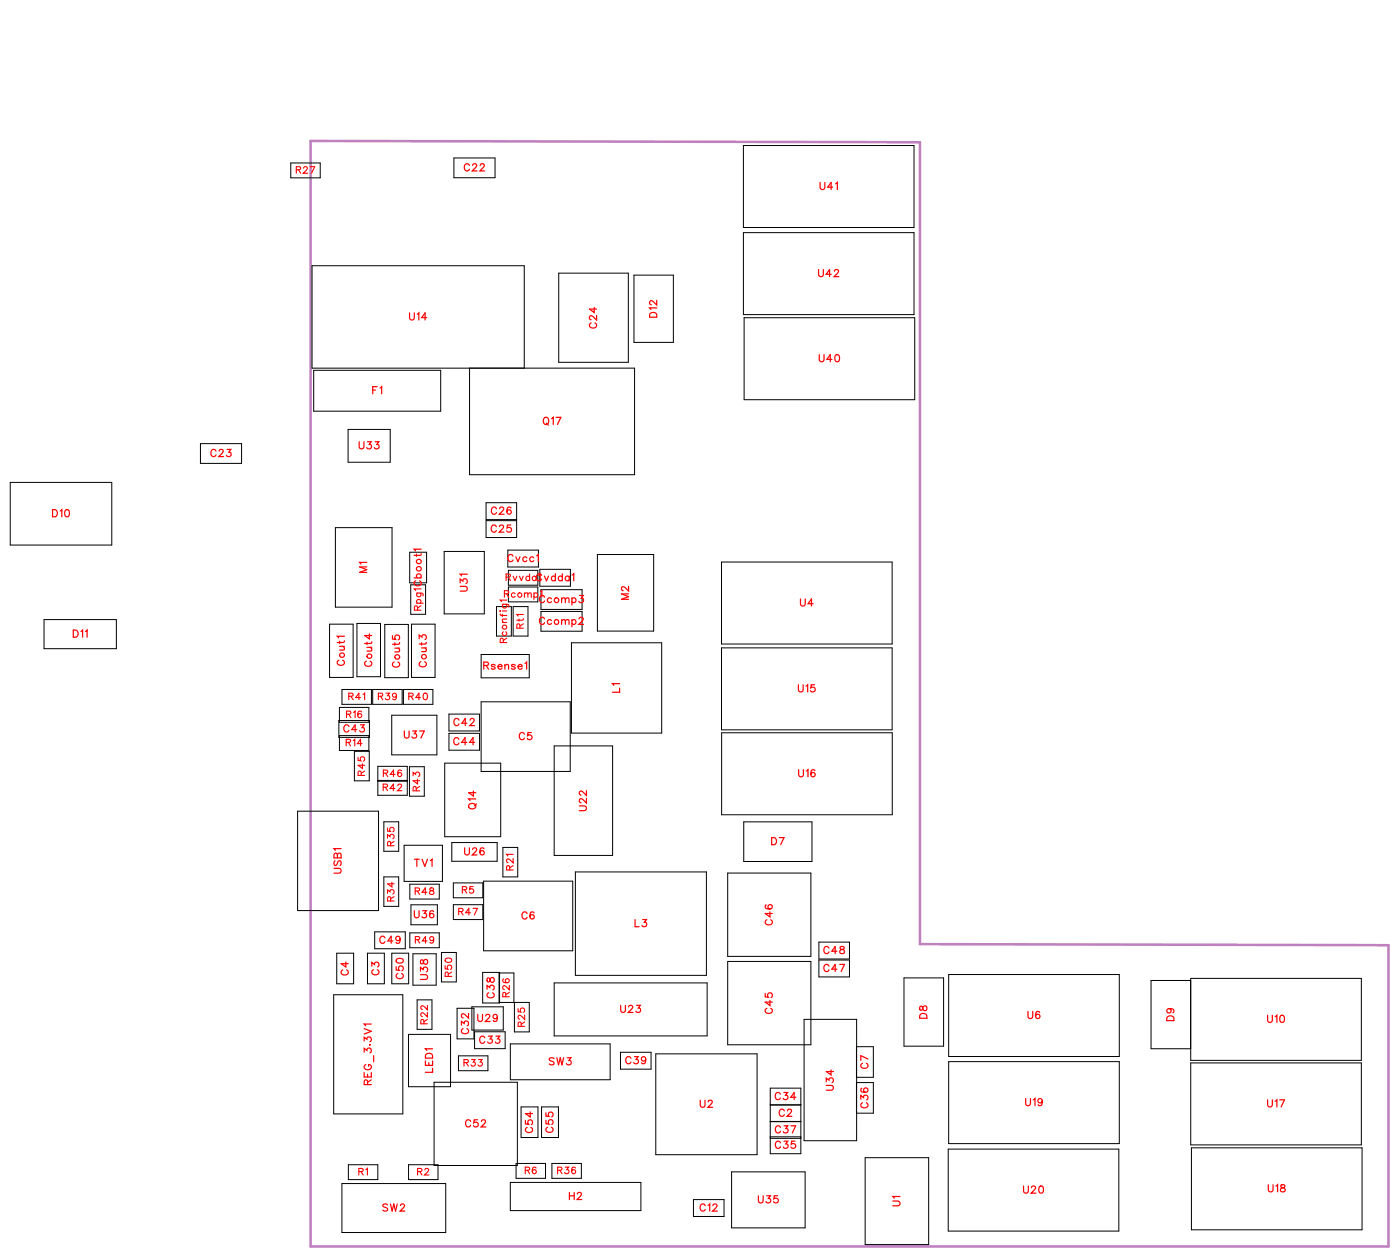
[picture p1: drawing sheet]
<svg xmlns="http://www.w3.org/2000/svg" width="139mm" height="125mm" viewBox="0 0 139 125" stroke-linecap="round" stroke-linejoin="round" font-family="sans-serif">
<path d="M30.8 14l60.5 .1v79.5l46.5 .1v29.9h-107z" fill="none" stroke="#bf80bf" stroke-width=".25"/>
<g fill="none" stroke="#000" stroke-width=".1">
<path d="M28.8 16.2h3v1.4h-3zM45 15.7h4.1v1.9h-4.1zM73.8 14.4h16.9v8.2h-16.9zM31.1 36.7h12.6v4.1h-12.6zM46.6 36.5v10.6h16.4v-10.6h-32v-10.2h21v10.2M55.4 27.1h6.9v8.8h-6.9zM62.9 27.3h3.9v6.6h-3.9zM73.8 23.1h16.9v8.1h-16.9zM73.8 31.5h17v8.1h-17zM1 47.8h10.1v6.2h-10.1zM19.9 44h4.1v1.9h-4.1zM33.3 52.3h5.6v7.9h-5.6z"/>
<path d="M34.5 42.6h4.2v3.2h-4.2zM40.6 54.7h1.7v3.1h-1.7zM40.7 58h1.5v2.9h-1.5zM44.1 54.7h3.9v6.2h-3.9zM48.2 49.8h3.1v1.7h-3.1zM48.2 51.6h3.1v1.7h-3.1zM50.4 54.5h3v1.7h-3zM50.4 56.5h3v1.5h-3zM50.4 58.2h3v1.5h-3zM53.6 56.4h3v1.7h-3zM53.7 58.5h4v1.9h-4zM59.3 55h5.6v7.6h-5.6z"/>
<path d="M71.6 55.7h16.9v8.1h-16.9zM4.4 61.4h7.1v2.9h-7.1zM32.7 61.9h2.3v5.3h-2.3zM33.6 71.4h3.1v1.7h-3.1zM33.7 70.1h2.9v1.5h-2.9zM33.7 72.9h2.9v1.5h-2.9zM33.9 68.4h3v1.4h-3zM35.2 74.5h1.4v2.9h-1.4zM35.4 61.8h2.4v5.3h-2.4zM37 68.4h2.9v1.4h-2.9zM37.5 76h2.9v2.8h-2.9zM37.5 77.4h2.9"/>
<path d="M38.2 61.9h2.3v5.3h-2.3zM38.9 70.9h4.4v3.9h-4.4zM40 68.4h2.9v1.4h-2.9zM40.6 76h1.5v2.9h-1.5zM40.8 61.9h2.4v5.3h-2.4zM44.1 75.7h5.6v7.3h-5.6zM44.5 70.8h3.1v1.7h-3.1zM44.5 72.7h3.1v1.7h-3.1zM47.7 69.6h8.9v6.9h-8.9zM47.7 64.9h4.8v2.3h-4.8zM49.3 60.1h1.4v3h-1.4zM50.9 60.1h1.5v3h-1.5z"/>
<path d="M53.7 60.6h4v2h-4zM55 73.9h5.8v10.9h-5.8zM56.7 63.7h8.9v9h-8.9zM71.6 64.2h16.9v8.2h-16.9zM71.6 72.6h16.9v8.2h-16.9zM29.5 80.4h8.1v9.9h-8.1zM33.1 98.6h6.9v11.8h-6.9zM33.4 94.5h1.7v3h-1.7zM36.5 94.5h1.6v3h-1.6zM37.2 92.4h3v1.7h-3zM38.1 81.5h1.5v2.9h-1.5zM38.1 86.9h1.5v3h-1.5z"/>
<path d="M38.9 94.5h1.6v3h-1.6zM40.1 83.8h3.8v3.6h-3.8zM40.7 87.7h2.9v1.4h-2.9zM40.7 92.5h2.9v1.5h-2.9zM40.8 89.7h2.6v2h-2.6zM41 94.6h2.3v3.1h-2.3zM41.4 99.1h1.5v2.9h-1.5zM43.8 94.4h1.5v2.9h-1.5zM44.8 83.5h4.5v1.9h-4.5zM45 87.5h2.9v1.5h-2.9zM45 89.7h2.9v1.5h-2.9zM45.3 100h1.7v3h-1.7z"/>
<path d="M46.8 99.8h3.1v2.3h-3.1zM47.9 96.4h1.7v3h-1.7zM48 87.4h8.8v6.9h-8.8zM49.5 96.5h1.5v2.9h-1.5zM49.9 84h1.5v2.9h-1.5zM51 99.4h1.5v2.9h-1.5zM55 97.4h15.2v5.3h-15.2zM57.1 86.4h13v10.3h-13zM72.2 86.6h8.2v8.2h-8.2zM72.2 95.3h8.2v8.3h-8.2zM73.8 81.5h6.8v3.9h-6.8zM81.2 93.4h3.1v1.7h-3.1z"/>
<path d="M81.2 95.2h3.1v1.7h-3.1zM89.7 96.9h3.9v6.8h-3.9zM94.1 96.6h16.9v8.1h-16.9zM118.1 97.2h-3.9v6.8h3.9M118.1 97h17v8.1h-17zM33.9 117.3h10.3v4.9h-10.3zM34.6 115.5h2.9v1.4h-2.9zM40.5 102.5h4.2v5.2h-4.2zM40.5 115.5h3v1.4h-3zM43.1 107.3h8.2v8.2h-8.2zM45.5 104.7h2.9v1.5h-2.9zM47.1 102.3h3v1.7h-3z"/>
<path d="M50.6 117.2h13v2.8h-13zM50.6 103.5h9.9v3.5h-9.9zM51.2 115.3h2.9v1.5h-2.9zM51.7 109.7h1.7v3.1h-1.7zM53.7 109.7h1.7v3.1h-1.7zM54.8 115.3h2.9v1.5h-2.9zM61.6 104.3h3v1.7h-3zM65.1 104.5h10v10h-10zM68.8 118.9h3v1.7h-3zM72.6 116.2h7.3v5.5h-7.3zM76.4 107.9h3.1v6.5h-3.1zM76.4 109.5h3.1"/>
<path d="M76.4 111.2h3.1M76.4 109.6h3.1M76.4 112.7h3.1M76.4 112.9h3.1M79.8 101.1h5.2v12h-5.2zM85 103.8h1.6v3h-1.6zM85 107.3h1.6v3.1h-1.6zM85.8 114.8h6.3v8.6h-6.3zM94.1 113.9h16.9v8.2h-16.9zM94.1 105.3h16.9v8.1h-16.9zM118.1 105.4h17v8.1h-17zM118.2 113.8h16.9v8.1h-16.9z"/>
</g>
<g fill="none" stroke="#f00" stroke-width=".12">
<path d="M46.6 16.4a.26 .26 0 0 0-.3-.2 .26 .26 0 0 0-.2 .3v.2a.26 .26 0 0 0 .2 .2 .26 .26 0 0 0 .3-.1M46.9 16.4l.1-.2h.2l.1 .2-.1 .2-.3 .3h.4M47.6 16.4l.2-.2h.1l.1 .2-.1 .2-.3 .3h.5M81.4 18.1v.5l.2 .2 .2-.1v-.6M82.6 18.6h-.5l.4-.5v.7M82.9 18.2l.2-.1v.7M37 38.7h.2M37.4 38.3h-.4v.7M37.7 38.5l.2-.2v.7M40.6 31v.5l.2 .2 .3-.1v-.6M41.4 31.2l.2-.2v.7M42.3 31.5h-.5l.4-.5v.7"/>
<path d="M58.6 32a.26 .26 0 0 0-.1 .3 .26 .26 0 0 0 .3 .2h.1a.26 .26 0 0 0 .3-.2 .26 .26 0 0 0-.2-.3M59 30.5v.5l-.5-.4h.7M59.2 31.3v.4l-.4-.3-.2-.1-.1 .1v.2l.1 .1M64.5 31h.2h.4l.1 .4h-.8zM65.2 30.5h-.8l.2 .2M65.2 29.8v.4l-.4-.3-.2-.1-.2 .1v.2l.2 .1M81.2 26.7v.5l.2 .2 .2-.1 .1-.6M81.3 35.2v.5l.2 .2 .2-.1 .1-.6M82.5 27.2h-.5l.3-.5v.7M82.5 35.6h-.5l.4-.4v.7M82.8 26.9l.1-.2h.2l.1 .2-.1 .2-.3 .3h.4M82.9 35.2h.1a.37 .37 0 0 1 .3 .3 .37 .37 0 0 1-.3 .4 .45 .45 0 0 1-.1-.7z"/>
<path d="M5.2 50.5h.3a.38 .38 0 0 1 .2 .4 .38 .38 0 0 1-.2 .3h-.3zM6 50.7l.1-.2v.7M6.5 50.6l.1-.1a.37 .37 0 0 1 .3 .4 .37 .37 0 0 1-.3 .3 .45 .45 0 0 1-.1-.6zM21.4 44.7a.26 .26 0 0 0-.3-.1 .26 .26 0 0 0-.2 .2v.2a.26 .26 0 0 0 .2 .3 .26 .26 0 0 0 .3-.2M21.7 44.7l.2-.1h.1l.1 .1-.1 .2-.3 .4h.5M22.5 44.6h.4l-.2 .2a.24 .24 0 0 1 .2 .4 .24 .24 0 0 1-.4-.1M35.6 43.8v.5l.2 .2 .3-.1v-.6M36.4 55.8h-.7l.1 .1M36.4 56.2h-.7l.7 .3-.7 .2h.7M36.5 43.8h.3l-.2 .3a.24 .24 0 0 1 .2 .3 .24 .24 0 0 1-.4 0M37.2 43.8h.4l-.2 .3a.24 .24 0 0 1 .2 .3 .25 .25 0 0 1-.5 0M41.1 57.3h.7"/>
<path d="M41.2 57.6a.26 .26 0 0 0-.1 .3 .26 .26 0 0 0 .3 .2h.1a.26 .26 0 0 0 .3-.2 .26 .26 0 0 0-.2-.3M41.3 54.9v.3M41.4 57.3a.23 .23 0 0 1 0-.3 .23 .23 0 0 1 .3 0 .23 .23 0 0 1 0 .3M41.8 54.9l-.1 .2h-.6M41.8 54.4h-.7l.1 .2M45.7 58.1h.5l.2 .2-.1 .3h-.6M45.7 57.8v-.4l.2 .2a.24 .24 0 0 1 .4-.2 .24 .24 0 0 1-.1 .4M46.4 56.9h-.7l.1 .2M49.2 52.2a.26 .26 0 0 0-.3-.2 .26 .26 0 0 0-.2 .3v.2a.26 .26 0 0 0 .2 .3 .26 .26 0 0 0 .3-.2M49.3 50.4a.26 .26 0 0 0-.3-.1 .26 .26 0 0 0-.2 .2v.2a.26 .26 0 0 0 .2 .3 .26 .26 0 0 0 .3-.2M49.6 52.2l.1-.2h.1l.2 .2-.1 .2-.4 .4h.5M49.6 50.4l.1-.1h.1l.2 .1-.1 .2-.4 .4h.5"/>
<path d="M50.7 52h-.4v.4a.25 .25 0 0 1 .4-.1 .25 .25 0 0 1-.1 .4 .25 .25 0 0 1-.3-.1M50.7 50.4v-.1a.35 .35 0 0 0-.5 .3 .35 .35 0 0 0 .3 .4 .22 .22 0 0 0 .2-.2 .22 .22 0 0 0-.2-.3 .22 .22 0 0 0-.2 .2M50.9 55.1a.26 .26 0 0 0-.3-.1 .26 .26 0 0 0-.2 .2v.2a.26 .26 0 0 0 .2 .3 .26 .26 0 0 0 .3-.2M51.2 55.2l.2 .5 .2-.5M52.3 55.3a.23 .23 0 0 0-.4 0 .23 .23 0 0 0 0 .3 .23 .23 0 0 0 .4 0M53 55.3a.23 .23 0 0 0-.4 0 .23 .23 0 0 0 0 .3 .23 .23 0 0 0 .4 0M53.2 55.1l.2-.1v.7M53.7 57a.26 .26 0 0 0-.3-.1 .26 .26 0 0 0-.2 .2v.2a.26 .26 0 0 0 .2 .3 .26 .26 0 0 0 .3-.2M54 41.5v-.1a.33 .33 0 0 1 .5 .3 .33 .33 0 0 1-.5 .4l-.1-.3zM54 57.1l.2 .5 .2-.5M54 59.2a.26 .26 0 0 0-.3-.2 .26 .26 0 0 0-.2 .3v.2a.26 .26 0 0 0 .2 .2 .26 .26 0 0 0 .3-.1M54.2 41.9l.2 .3"/>
<path d="M54.7 59.4a.23 .23 0 0 0-.3-.1 .23 .23 0 0 0 0 .4 .23 .23 0 0 0 .3-.1M54.7 41.5l.2-.1v.7M55.1 57.2a.23 .23 0 0 0-.3 0 .23 .23 0 0 0 0 .3 .23 .23 0 0 0 .3 0M55.1 56.9v.7M55.2 41.4h.4l-.3 .7M55.7 59.4l.2-.1h.2v.4M55.7 59.3v.4M55.8 57.2a.23 .23 0 0 0-.3 0 .23 .23 0 0 0 0 .3 .23 .23 0 0 0 .3 0M55.8 56.9v.7M56.1 59.4l.2-.1h.1l.1 .4M56.5 57.2a.23 .23 0 0 0-.4 0 .23 .23 0 0 0 0 .3 .23 .23 0 0 0 .4 0M56.5 57.1v.5"/>
<path d="M56.7 59.4a.23 .23 0 0 1 .4-.1 .23 .23 0 0 1 0 .4 .23 .23 0 0 1-.4-.1M56.7 59.3v.7M56.8 57l.1-.1v.7M57.5 59h.4l-.2 .3a.24 .24 0 0 1 .1 .4 .24 .24 0 0 1-.4-.1M62.4 58.1v.5l-.4-.3-.2-.1-.1 .1v.1l.1 .2M62.4 58.9h-.7l.7 .2-.7 .3h.7M79.4 59.4v.5l.2 .2 .3-.1v-.6M80.7 59.9h-.5l.3-.5v.7M7.3 62.5h.2a.38 .38 0 0 1 .3 .3 .38 .38 0 0 1-.3 .4h-.2zM8 62.6l.2-.1v.7M8.5 62.6l.1-.1v.7M33.6 65.5a.26 .26 0 0 0-.1 .3 .26 .26 0 0 0 .2 .2h.2a.26 .26 0 0 0 .3-.2 .26 .26 0 0 0-.2-.3"/>
<path d="M33.7 64.1h.5M33.7 63.6v.2M34 64.1l.2 .1-.1 .2-.4 .1M34.2 63.5l-.2 .2h-.5M34.2 63.1h-.7l.1 .1M34.6 72a.26 .26 0 0 0-.3-.1 .26 .26 0 0 0-.2 .2v.2a.26 .26 0 0 0 .2 .3 .26 .26 0 0 0 .3-.2M35.4 72.3h-.5l.3-.4v.7M35.8 71.9h.3l-.2 .2a.24 .24 0 0 1 .2 .4 .24 .24 0 0 1-.4-.1M36.3 65.6a.26 .26 0 0 0-.1 .2 .26 .26 0 0 0 .2 .3h.2a.26 .26 0 0 0 .3-.3 .26 .26 0 0 0-.2-.2M36.4 64.2h.5M36.4 63.7v.2M36.6 62.8v.5l-.4-.3h.7"/>
<path d="M36.8 64.2l.1 .1v.2h-.5M36.9 63.6l-.1 .2h-.6M38.9 63v.4h.3a.25 .25 0 0 1 0-.4 .25 .25 0 0 1 .4 .1 .25 .25 0 0 1-.1 .3M39.1 65.6a.26 .26 0 0 0-.2 .3 .26 .26 0 0 0 .3 .2h.2a.26 .26 0 0 0 .2-.2 .26 .26 0 0 0-.1-.3M39.2 64.3h.4M39.2 63.7v.3M39.5 64.3l.1 .1v.2h-.4M39.6 63.7l-.1 .2h-.6M40.1 72.5v.5l.2 .2 .3-.1v-.6M40.9 72.5h.4l-.2 .2a.24 .24 0 0 1 .2 .4 .24 .24 0 0 1-.4-.1M41.6 63.3v-.3l.3 .2a.24 .24 0 0 1 .3-.2 .24 .24 0 0 1 0 .4M41.6 72.5h.5l-.3 .7"/>
<path d="M41.8 65.6a.26 .26 0 0 0-.2 .3 .26 .26 0 0 0 .3 .2h.1a.26 .26 0 0 0 .3-.2 .26 .26 0 0 0-.2-.3M41.8 64.2h.5M41.8 63.7v.3M42.2 64.2l.1 .2v.2h-.5M42.3 63.7l-.1 .1h-.6M45.5 73.3a.26 .26 0 0 0-.3-.2 .26 .26 0 0 0-.2 .3v.2a.26 .26 0 0 0 .2 .2 .26 .26 0 0 0 .3-.1M45.5 71.4a.26 .26 0 0 0-.3-.2 .26 .26 0 0 0-.2 .3v.2a.26 .26 0 0 0 .2 .2 .26 .26 0 0 0 .3-.1M46.3 73.6h-.5l.3-.5v.7M46.3 71.7h-.5l.4-.5v.7M46.6 79.7a.35 .35 0 0 1 .4 0 .35 .35 0 0 1 .2 .4 .33 .33 0 0 1-.5 .1 .33 .33 0 0 1-.1-.5zM46.6 71.4l.2-.2h.1l.1 .2-.1 .2-.3 .3h.5M47 78.4v.5l-.5-.3h.7"/>
<path d="M47.1 73.6h-.5l.3-.5v.7M47.2 79.2h-.7l.1 .2M47.3 79.7l-.2 .2M48 66l.4-.1 .1-.1-.2-.2h-.3v.7M48.2 66l.3 .3M49.1 66l-.1-.1-.2 .1 .3 .1v.2h-.2l-.1-.1M49.4 66.1h.4a.23 .23 0 0 0-.3-.2 .23 .23 0 0 0-.1 .4 .23 .23 0 0 0 .3 0l.1-.1M50.1 66l.2-.1h.1l.1 .4M50.1 65.9v.4M51.1 66l-.1-.1-.3 .1 .4 .1v.2h-.2l-.2-.1M51.4 66.1h.4a.23 .23 0 0 0-.3-.2 .23 .23 0 0 0-.1 .4 .23 .23 0 0 0 .3 0l.1-.1M52 72.8a.26 .26 0 0 0-.3-.2 .26 .26 0 0 0-.2 .3v.2a.26 .26 0 0 0 .2 .2 .26 .26 0 0 0 .3-.1"/>
<path d="M52.1 65.8l.1-.2v.7M52.7 72.6h-.3l-.1 .3a.25 .25 0 0 1 .4 0 .25 .25 0 0 1 0 .4 .25 .25 0 0 1-.4-.1M54 61.4a.26 .26 0 0 0-.3-.2 .26 .26 0 0 0-.2 .3v.1a.26 .26 0 0 0 .2 .3 .26 .26 0 0 0 .3-.2M54.7 61.5a.23 .23 0 0 0-.3 0 .23 .23 0 0 0 0 .3 .23 .23 0 0 0 .3 0M55.7 61.6l.2-.2 .2 .1v.4M55.7 61.4v.5M56.1 61.6l.2-.2 .1 .1 .1 .4M56.7 61.5a.23 .23 0 0 1 .4 0 .23 .23 0 0 1 0 .3 .23 .23 0 0 1-.4 0M56.7 61.4v.7M57.5 61.4l.1-.2h.1l.2 .1-.1 .3-.4 .3h.5M57.5 79.9h.5l.2 .2-.1 .2-.6 .1M58.2 79.1v.5l-.4-.3-.2-.1-.1 .1v.1l.1 .2"/>
<path d="M58.2 78.4v.5l-.4-.4-.2-.1-.1 .2v.1l.1 .1M61.5 67.8h-.7l.1 .1M61.5 68.2v.4h-.7M79.2 67.9v.5l.2 .2 .2-.1 .1-.6M79.2 76.3v.5l.2 .2 .3-.1v-.6M80 68l.1-.1v.7M80 76.4l.2-.1v.7M80.8 67.9h-.3l-.1 .3a.25 .25 0 0 1 .4 0 .25 .25 0 0 1 0 .4 .25 .25 0 0 1-.4-.1M80.8 76.4v-.1a.35 .35 0 0 0-.4 .3 .35 .35 0 0 0 .2 .4 .22 .22 0 0 0 .3-.2 .22 .22 0 0 0-.2-.2 .22 .22 0 0 0-.3 .2M33.1 86.1h.5l.2 .2-.1 .2-.6 .1M33.2 85.3l-.1 .2 .1 .3 .2-.1 .2-.3 .1-.1 .1 .2-.1 .3M33.5 84.7l-.1-.1h-.2l-.1 .5h.7v-.4l-.1-.1h-.2v.5"/>
<path d="M33.8 84.1h-.7l.2 .2M34 96.2a.26 .26 0 0 0-.2 .3 .26 .26 0 0 0 .3 .2h.2a.26 .26 0 0 0 .3-.2 .26 .26 0 0 0-.2-.3M34.3 95.4v.5l-.5-.4h.7M36.9 95.8v-.4l.3 .2a.24 .24 0 0 1 .3-.2 .25 .25 0 0 1 0 .5M37.1 96.1a.26 .26 0 0 0-.2 .3 .26 .26 0 0 0 .3 .2h.1a.26 .26 0 0 0 .3-.2 .26 .26 0 0 0-.2-.3M38.2 93a.26 .26 0 0 0-.3-.2 .26 .26 0 0 0-.2 .3v.2a.26 .26 0 0 0 .2 .2 .26 .26 0 0 0 .3-.1M39 93.3h-.5l.3-.5v.7M39.3 95.8v.4h.3a.25 .25 0 0 1 0-.4 .25 .25 0 0 1 .4 .1 .25 .25 0 0 1-.1 .3M39.3 95.1l.3-.1a.3 .3 0 0 1 .4 .3 .38 .38 0 0 1-.4 .2 .38 .38 0 0 1-.3-.3zM39.5 96.5a.26 .26 0 0 0-.2 .3 .26 .26 0 0 0 .3 .2h.1a.26 .26 0 0 0 .3-.2 .26 .26 0 0 0-.2-.3M39.7 93.1a.22 .22 0 0 1-.3 .1 .22 .22 0 0 1-.1-.3 .22 .22 0 0 1 .4 0v.2a.34 .34 0 0 1-.3 .4l-.1-.1M41.1 90.3v.5l.2 .2 .2-.1 .1-.6"/>
<path d="M41.1 85.2h.5M41.4 85.2v.7M41.7 96.6h.5l.2 .2-.1 .3h-.6M41.7 96.3v-.4l.3 .2a.24 .24 0 0 1 .4-.2 .24 .24 0 0 1-.1 .4M41.8 95.2v.3l.1 .1 .3-.5a.24 .24 0 0 1 .2 .3 .24 .24 0 0 1-.2 .2l-.1-.1-.1-.3zM41.9 85.2l.2 .7 .3-.7M41.9 90.3h.4l-.2 .3a.24 .24 0 0 1 .2 .3 .24 .24 0 0 1-.4 0M42.7 85.3l.2-.1v.7M43 90.4v-.1a.35 .35 0 0 0-.4 .3 .35 .35 0 0 0 .2 .4 .22 .22 0 0 0 .3-.2 .22 .22 0 0 0-.2-.2 .22 .22 0 0 0-.3 .2M46.1 84.1v.5l.2 .2 .2-.1 .1-.6M46.9 84.2l.1-.1h.2l.1 .1-.1 .2-.3 .4h.4M48 84.2v-.1a.35 .35 0 0 0-.4 .2 .35 .35 0 0 0 .2 .5 .22 .22 0 0 0 .2-.2 .22 .22 0 0 0-.2-.3 .22 .22 0 0 0-.2 .2"/>
<path d="M48.3 98.1v-.4l.3 .2a.24 .24 0 0 1 .4-.2 .24 .24 0 0 1-.1 .4M48.4 97v.3l.1 .1 .3-.5a.24 .24 0 0 1 .2 .2 .24 .24 0 0 1-.2 .3l-.1-.1-.1-.3zM48.5 98.4a.26 .26 0 0 0-.2 .3 .26 .26 0 0 0 .3 .2h.2a.26 .26 0 0 0 .2-.2 .26 .26 0 0 0-.1-.3M52.3 90.6a.26 .26 0 0 0-.3-.2 .26 .26 0 0 0-.2 .3v.1a.26 .26 0 0 0 .2 .3 .26 .26 0 0 0 .3-.2M53 90.5l-.1-.1a.35 .35 0 0 0-.4 .3 .35 .35 0 0 0 .3 .4 .22 .22 0 0 0 .2-.2 .22 .22 0 0 0-.2-.2 .22 .22 0 0 0-.2 .2M61.6 99.7v.5l.2 .2 .2-.1v-.6M62.4 99.8l.1-.1h.1l.2 .1-.1 .2-.4 .4h.5M63 91.2v.7h.4M63.2 99.7h.3l-.2 .2a.24 .24 0 0 1 .2 .4 .24 .24 0 0 1-.4-.1M63.8 91.2h.3l-.2 .2a.24 .24 0 0 1 .2 .4 .24 .24 0 0 1-.4-.1M75.9 98.5v.3l.3 .1a.25 .25 0 0 1 0-.4 .25 .25 0 0 1 .4 0 .25 .25 0 0 1-.1 .4M76 89.7a.35 .35 0 0 0 .2 .5 .35 .35 0 0 0 .4-.3 .22 .22 0 0 0-.2-.2 .22 .22 0 0 0-.2 .2 .22 .22 0 0 0 .2 .2"/>
<path d="M76.1 100a.26 .26 0 0 0-.2 .3 .26 .26 0 0 0 .3 .2h.2a.26 .26 0 0 0 .2-.2 .26 .26 0 0 0-.1-.3M76.1 91.2a.26 .26 0 0 0-.2 .3 .26 .26 0 0 0 .3 .2h.2a.26 .26 0 0 0 .2-.2 .26 .26 0 0 0-.1-.3M76.4 99.2v.5l-.5-.4h.7M76.4 90.4v.5l-.5-.3h.7M76.6 83h.2a.38 .38 0 0 1 .2 .4 .38 .38 0 0 1-.2 .3h-.2zM77.3 83h.5l-.4 .7M82.2 95.8a.26 .26 0 0 0-.3-.2 .26 .26 0 0 0-.2 .3v.1a.26 .26 0 0 0 .2 .3 .26 .26 0 0 0 .3-.1M82.2 94a.26 .26 0 0 0-.3-.2 .26 .26 0 0 0-.2 .3v.2a.26 .26 0 0 0 .2 .2 .26 .26 0 0 0 .3-.1M83 96.1h-.5l.4-.5v.7M83 94.3h-.5l.4-.5v.7M83.3 95.6h.5l-.4 .7M83.4 93.9v.2l.3 .1 .1 .1a.24 .24 0 0 1-.3 .3 .24 .24 0 0 1-.2-.3l.5-.3-.1-.1z"/>
<path d="M91.3 99.8v.3l.1 .1 .3-.5a.24 .24 0 0 1 .3 .3 .24 .24 0 0 1-.3 .2l-.1-.1-.1-.3zM116 100a.22 .22 0 0 1 .2 .3 .22 .22 0 0 1-.4 .1 .22 .22 0 0 1 .1-.4h.1a.34 .34 0 0 1 .5 .3l-.1 .1M36.1 104.3v-.4l.3 .2a.24 .24 0 0 1 .4-.1 .24 .24 0 0 1-.1 .4M36.1 103.2v-.4l.3 .2a.24 .24 0 0 1 .4-.1 .24 .24 0 0 1-.1 .4M36.1 106.3v.5h.7v-.5M36.1 102l.7 .2-.7 .3M36.3 105.5a.26 .26 0 0 0-.2 .3 .26 .26 0 0 0 .3 .3h.2a.25 .25 0 0 0 .2-.3 .25 .25 0 0 0-.2-.3v.2M36.5 107.5l-.1-.4h-.1l-.2 .1v.3h.7M36.5 106.5v.3M36.7 103.6h.1M36.8 101.5h-.7l.2 .2M36.8 107.1l-.3 .2"/>
<path d="M37.1 104.7v.6M38.5 119.5l-.2-.1-.3 .1v.1l.5 .3v.1l-.2 .1-.3-.1M38.7 119.4l.2 .7 .2-.7 .1 .7 .2-.7M39.7 119.5l.2-.1h.1l.1 .1-.1 .2-.3 .4h.5M42.2 105.2v.4h.7v-.4M42.2 104.6a.39 .39 0 0 1 .7 .1v.2h-.7zM42.5 105.4v.2M42.9 104h-.7l.1 .1M42.9 105.9v.4h-.7M45.8 101.6v-.3l.3 .2a.24 .24 0 0 1 .3-.2 .24 .24 0 0 1 0 .4M45.9 102a.26 .26 0 0 0-.1 .3 .26 .26 0 0 0 .3 .2h.1a.26 .26 0 0 0 .3-.2 .26 .26 0 0 0-.2-.3M46.5 100.5v.4l-.4-.3-.2-.1-.1 .1v.2l.1 .1"/>
<path d="M46.7 111.2a.26 .26 0 0 0-.3-.2 .26 .26 0 0 0-.2 .3v.2a.26 .26 0 0 0 .2 .2 .26 .26 0 0 0 .3-.1M47.4 111h-.4v.3a.25 .25 0 0 1 .4 0 .25 .25 0 0 1-.1 .4 .25 .25 0 0 1-.3-.1M47.4 100.6v.5l.2 .2 .2-.1 .1-.6M47.8 111.2l.1-.2h.1l.2 .1-.1 .3-.4 .3h.5M48.1 102.9a.26 .26 0 0 0-.3-.2 .26 .26 0 0 0-.2 .3v.2a.26 .26 0 0 0 .2 .2 .26 .26 0 0 0 .3-.1M48.2 100.7l.1-.1h.2l.1 .1-.1 .2-.3 .4h.4M48.4 102.7h.4l-.2 .3a.24 .24 0 0 1 .2 .4 .24 .24 0 0 1-.4-.1M49.2 102.7h.4l-.2 .3a.24 .24 0 0 1 .1 .4 .24 .24 0 0 1-.4-.1M49.3 100.8a.22 .22 0 0 1-.3 .2 .22 .22 0 0 1 0-.4 .22 .22 0 0 1 .3 .1v.1a.34 .34 0 0 1-.2 .5l-.2-.1M52.1 111.1v.3l.3 .1a.25 .25 0 0 1 0-.4 .25 .25 0 0 1 .4 0 .25 .25 0 0 1-.1 .4M52.3 111.8a.26 .26 0 0 0-.2 .3 .26 .26 0 0 0 .3 .2h.2a.26 .26 0 0 0 .2-.2 .26 .26 0 0 0-.1-.3M52.6 110.2v.5l-.5-.3h.7"/>
<path d="M54.2 111.1v.3h.3a.25 .25 0 0 1 0-.3 .25 .25 0 0 1 .3 0 .25 .25 0 0 1-.1 .4M54.2 110.3v.4h.3a.25 .25 0 0 1 0-.4 .25 .25 0 0 1 .3 .1 .25 .25 0 0 1-.1 .3M54.3 111.8a.26 .26 0 0 0-.1 .3 .26 .26 0 0 0 .2 .2h.2a.26 .26 0 0 0 .3-.2 .26 .26 0 0 0-.2-.3M55 105l-.2-.1-.3 .1 .1 .1 .4 .3v.1l-.2 .1-.3-.1M55.2 104.9l.2 .7 .2-.7 .2 .7 .1-.7M56.3 104.9h.3l-.2 .2a.24 .24 0 0 1 .2 .4 .24 .24 0 0 1-.4-.1M56.5 118.2v.7M56.5 118.6h.5M57 118.2v.7M57.3 118.4l.1-.2h.2l.1 .2-.1 .2-.4 .3h.5M62.6 104.9a.26 .26 0 0 0-.3-.1 .26 .26 0 0 0-.2 .2v.2a.26 .26 0 0 0 .2 .3 .26 .26 0 0 0 .3-.2M62.9 104.8h.4l-.2 .2a.24 .24 0 0 1 .2 .4 .24 .24 0 0 1-.4-.1"/>
<path d="M64.1 105a.22 .22 0 0 1-.3 .2 .22 .22 0 0 1-.1-.4 .22 .22 0 0 1 .3 .1l.1 .1a.34 .34 0 0 1-.3 .5l-.1-.1M69.5 109.1v.5l.2 .2 .2-.1v-.6M70 119.5a.26 .26 0 0 0-.3-.1 .26 .26 0 0 0-.2 .2v.2a.26 .26 0 0 0 .2 .3 .26 .26 0 0 0 .3-.2M70.2 119.5l.2-.1v.7M70.3 109.2l.1-.1h.1l.2 .1-.1 .2-.4 .4h.5M70.7 119.5l.2-.1h.1l.1 .1-.1 .2-.3 .4h.5M75.2 118.5v.6l.2 .2 .3-.1v-.7M76.1 118.5h.3l-.2 .3a.24 .24 0 0 1 .2 .4 .24 .24 0 0 1-.4-.1M77.2 118.5h-.4v.4a.25 .25 0 0 1 .4-.1 .25 .25 0 0 1-.1 .4 .25 .25 0 0 1-.4-.1M77.4 108.5a.26 .26 0 0 0-.3-.2 .26 .26 0 0 0-.2 .3v.1a.26 .26 0 0 0 .2 .3 .26 .26 0 0 0 .3-.1M77.4 113.3a.26 .26 0 0 0-.3-.2 .26 .26 0 0 0-.2 .3v.2a.26 .26 0 0 0 .2 .2 .26 .26 0 0 0 .3-.1M77.4 111.8a.26 .26 0 0 0-.3-.2 .26 .26 0 0 0-.2 .3v.2a.26 .26 0 0 0 .2 .2 .26 .26 0 0 0 .3-.1"/>
<path d="M77.8 108.3h.3l-.2 .3a.24 .24 0 0 1 .2 .4 .24 .24 0 0 1-.4-.1M77.8 113.1h.4l-.2 .3a.24 .24 0 0 1 .1 .4 .24 .24 0 0 1-.4-.1M77.8 111.6h.4l-.2 .3a.24 .24 0 0 1 .1 .4 .24 .24 0 0 1-.4-.1M77.8 110.1a.26 .26 0 0 0-.3-.1 .26 .26 0 0 0-.2 .2v.2a.26 .26 0 0 0 .2 .3 .26 .26 0 0 0 .3-.2M78.1 110.1l.2-.1h.1l.1 .1-.1 .2-.3 .4h.5M78.5 111.6h.4l-.3 .7M78.9 113.1h-.4v.3a.25 .25 0 0 1 .4 0 .25 .25 0 0 1-.1 .4 .25 .25 0 0 1-.3-.1M79 108.8h-.5l.3-.5v.7M82 107.6h.5l.2 .2-.1 .2-.6 .1M82 107.3v-.4l.2 .2a.24 .24 0 0 1 .4-.2 .24 .24 0 0 1-.1 .4M82.4 106.1v.5l-.4-.4h.7M85.4 109v-.4l.3 .2a.24 .24 0 0 1 .4-.2 .24 .24 0 0 1-.1 .4"/>
<path d="M85.5 107.9h-.1a.35 .35 0 0 0 .3 .4 .35 .35 0 0 0 .4-.2 .22 .22 0 0 0-.2-.2 .22 .22 0 0 0-.2 .2 .22 .22 0 0 0 .2 .2M85.6 105.4a.26 .26 0 0 0-.2 .3 .26 .26 0 0 0 .3 .2h.1a.26 .26 0 0 0 .3-.2 .26 .26 0 0 0-.2-.3M85.6 109.3a.26 .26 0 0 0-.2 .3 .26 .26 0 0 0 .3 .2h.1a.26 .26 0 0 0 .3-.2 .26 .26 0 0 0-.2-.3M86.1 105l-.7-.3v.4M88.6 119.1h.5l.2 .2-.1 .2h-.6M89.3 118.6h-.7l.1 .2M91.3 100.5h.2h.4l.1 .4h-.8zM101.5 117.6v.5l.2 .2 .3-.1v-.6M101.8 108.9v.5l.2 .2 .2-.1v-.6M102 100.3v.5l.2 .2 .2-.1 .1-.6M102.3 117.8l.2-.2h.1l.1 .1-.1 .3-.3 .3h.5M102.5 109l.2-.1v.7"/>
<path d="M103.1 100.4v-.1a.35 .35 0 0 0-.4 .3 .35 .35 0 0 0 .2 .4 .22 .22 0 0 0 .3-.2 .22 .22 0 0 0-.2-.3 .22 .22 0 0 0-.3 .2M103.2 117.6h.1a.37 .37 0 0 1 .2 .3 .37 .37 0 0 1-.2 .4 .45 .45 0 0 1-.1-.7zM103.4 109.1a.22 .22 0 0 1-.3 .2 .22 .22 0 0 1-.1-.3 .22 .22 0 0 1 .4 0v.1a.34 .34 0 0 1-.3 .5l-.1-.1M115.9 100.8l.1-.1 .4 .1 .1 .4h-.7zM125.8 100.7v.5l.2 .2 .2-.1v-.6M125.8 109v.5l.2 .2 .2-.1v-.6M125.8 117.5v.5l.2 .2 .3-.1v-.6M126.5 100.8l.2-.1v.7M126.5 109.2l.2-.2v.7M126.6 117.6l.2-.1v.7M127 109h.4l-.3 .7M127.1 100.7h.1a.37 .37 0 0 1 .2 .3 .37 .37 0 0 1-.2 .4 .45 .45 0 0 1-.1-.7z"/>
<path d="M127.1 117.5v.2l.3 .1 .1 .1a.24 .24 0 0 1-.2 .3 .24 .24 0 0 1-.3-.3l.5-.3-.1-.1z"/>
<circle cx="41.5" cy="55.7" r=".23"/>
<circle cx="41.5" cy="56.4" r=".23"/>
<circle cx="55.2" cy="59.5" r=".23"/>
<circle cx="33.9" cy="65" r=".23"/>
<circle cx="36.6" cy="65.1" r=".23"/>
<circle cx="39.4" cy="65.1" r=".23"/>
<circle cx="42.1" cy="65.1" r=".23"/>
<circle cx="55.2" cy="61.7" r=".23"/>
</g>
<g fill="none" stroke="#f00" stroke-width=".11">
<path d="M29.4 16.8h.4v-.2l-.4-.1v.7M29.6 16.8l.2 .4M30.1 16.7l.1-.2 .3 .1-.4 .6h.4M30.8 16.5h.4l-.3 .7M41.3 58.8h.6l.1 .3M41.3 59.8h.7M41.4 59.8a.21 .21 0 0 1 0-.3 .21 .21 0 0 1 .3 0 .21 .21 0 0 1 0 .3M41.4 58.8a.21 .21 0 0 0 0 .3 .21 .21 0 0 0 .3 0 .21 .21 0 0 0 0-.3M41.8 58.4h-.7l.1 .1M49.8 59.9h.6l.1 .3M49.9 59.9a.21 .21 0 0 0 0 .3 .21 .21 0 0 0 .3 0 .21 .21 0 0 0 0-.3M50 58.9l.4-.1v-.2h-.4v.6"/>
<path d="M50.2 57.2h.4v-.2l-.4-.1v.7M50.3 58.9l.2 .3M50.3 59.5h-.7l.1 .1M50.4 57.2l.2 .4M50.9 57.1l.2 .5 .2-.5M51.1 58.9a.21 .21 0 0 0-.3-.1 .21 .21 0 0 0 0 .3 .21 .21 0 0 0 .3 0M51.5 57.1l.2 .5 .2-.5M52 58.9l.2-.1h.1l.1 .4M52 58.8v.4M52.4 58.9l.1-.1h.2v.4M52.5 57.2a.21 .21 0 0 0-.3 0 .21 .21 0 0 0 0 .3 .21 .21 0 0 0 .3 0M52.5 56.9v.7"/>
<path d="M53 58.9a.21 .21 0 0 1 .3-.1 .21 .21 0 0 1 0 .3 .21 .21 0 0 1-.3 0M53 58.8v.6M53.2 57.2a.21 .21 0 0 0-.3 0 .21 .21 0 0 0 0 .3 .21 .21 0 0 0 .3 0M53.2 57.1v.5M53.4 57l.2-.1v.7M53.6 58.7l.2-.1v.6M34.3 73.6h.4l.1-.2-.5-.1v.6M34.4 70.8h.4v-.2l-.4-.1v.7M34.6 73.6l.2 .3M34.6 70.8l.2 .4M34.6 69h.4v-.2l-.4-.1v.7M34.8 69l.2 .4"/>
<path d="M35 73.4l.2-.1v.6M35.1 70.6l.1-.1v.7M35.5 75.1v.3h.3a.23 .23 0 0 1 0-.3 .23 .23 0 0 1 .3 0 .23 .23 0 0 1 0 .4M35.8 69.2h-.5l.3-.5v.7M35.8 76.9v-.4h-.2l-.1 .4h.7M35.9 70.6l-.1-.1a.32 .32 0 0 0-.4 .3 .32 .32 0 0 0 .3 .4 .2 .2 0 0 0 .2-.2 .2 .2 0 0 0-.2-.3 .2 .2 0 0 0-.2 .2M35.9 73.7h-.4l.3-.4v.6M36 75.7v.5l-.5-.3h.7M36 68.8l.2-.1v.7M36.2 76.4l-.4 .3M37.5 69h.4v-.2l-.4-.1v.7M37.8 69l.2 .4"/>
<path d="M38 78h.4v-.2l-.4-.1v.7M38 76.6h.4v-.2l-.4-.1v.7M38.2 78l.3 .4M38.2 76.6l.3 .4M38.3 68.7h.3l-.1 .3a.22 .22 0 0 1 .1 .3 .22 .22 0 0 1-.4-.1M39.2 78.2h-.5l.3-.5v.7M39.2 76.8h-.5l.3-.5v.7M39.3 68.9a.2 .2 0 0 1-.2 .2 .2 .2 0 0 1-.1-.3 .2 .2 0 0 1 .3 0v.1a.31 .31 0 0 1-.2 .5l-.1-.1M39.5 77.9l.1-.2 .2 .2-.4 .5h.5M39.8 76.4a.32 .32 0 0 0-.4 .2 .32 .32 0 0 0 .2 .4 .2 .2 0 0 0 .3-.2 .2 .2 0 0 0-.2-.2 .2 .2 0 0 0-.2 .2M40.6 69h.3l.1-.2-.4-.1v.7M40.8 69l.2 .4"/>
<path d="M41 76.9v-.3l.2 .2a.22 .22 0 0 1 .4-.2 .22 .22 0 0 1-.1 .4M41.3 78.4v-.4h-.3v.4h.6M41.4 77.2v.5l-.4-.3h.6M41.4 60.5v-.4h-.2l-.1 .4h.7M41.6 78l-.3 .2M41.7 69.2h-.4l.3-.5v.7M41.8 60.1l-.4 .2M42.1 68.8a.32 .32 0 0 1 .4 .2 .32 .32 0 0 1-.3 .4l-.2-.2v-.2zM49.6 60.6h.1zM49.6 60.9l.1 .1h.6M49.8 61.7h.5M49.8 60.9v.2"/>
<path d="M49.8 60.6h.5M49.9 63.7v-.4h-.2l-.1 .4h.7M49.9 62.6a.21 .21 0 0 0 0 .3 .21 .21 0 0 0 .3 0 .21 .21 0 0 0 0-.3M50.3 61.4h-.4l-.1 .2 .2 .1M50.3 63.3l-.4 .2M51.5 61.4v.2M51.6 62.3v-.4h-.3v.4h.6M51.9 61.3l-.1 .2h-.5M51.9 60.9h-.6l.1 .2M51.9 61.8l-.3 .3M38.4 88.6v-.4l.3 .2a.22 .22 0 0 1 .3-.2 .22 .22 0 0 1 0 .4M38.4 83.1v-.3l.3 .1a.22 .22 0 0 1 .3-.1 .22 .22 0 0 1 0 .4"/>
<path d="M38.4 82.1v.3h.3a.23 .23 0 0 1 0-.3 .23 .23 0 0 1 .4 0 .23 .23 0 0 1-.1 .4M38.8 89.3l-.1-.3-.2-.1-.1 .4h.7M38.8 83.8l-.1-.3-.2-.1-.1 .4h.7M38.9 87.5v.4l-.5-.3h.7M39.1 88.9l-.3 .2M39.1 83.4l-.3 .2M41.2 88.3h.4v-.2l-.4-.1v.7M41.2 93.2l.4-.1v-.2l-.4-.1v.7M41.4 88.3l.2 .4M41.4 93.2l.2 .3M42.4 88.5h-.5l.3-.5v.7M42.4 93.3h-.5l.3-.5v.7"/>
<path d="M42.4 99.7v.4l-.5-.4-.2 .3 .2 .1M42.7 88.1v.1l.3 .3a.22 .22 0 0 1-.2 .2 .22 .22 0 0 1-.2-.2l.4-.3v-.1zM43 93.1a.2 .2 0 0 1-.2 .1 .2 .2 0 0 1-.1-.3 .2 .2 0 0 1 .3 0v.2a.31 .31 0 0 1-.2 .4l-.1-.1M44.2 95.7v.3l.2 .1a.23 .23 0 0 1 0-.4 .23 .23 0 0 1 .4 .1 .23 .23 0 0 1-.1 .3M44.2 95.1a.32 .32 0 0 1 .4-.2 .32 .32 0 0 1 .2 .4 .32 .32 0 0 1-.4 .1 .32 .32 0 0 1-.2-.3zM44.5 96.8l-.1-.4h-.2v.4h.6M44.8 96.4l-.3 .2M45.5 90.4l.4-.1v-.2h-.4v.6M45.7 90.4l.2 .3M45.9 88.2h.3l.1-.2-.4-.1v.6M46.1 88.2l.2 .3M46.7 90.5h-.5l.3-.4v.6"/>
<path d="M46.9 90.1h.5l-.3 .6M46.9 87.9h-.3v.3a.23 .23 0 0 1 .3 0 .23 .23 0 0 1 0 .3 .23 .23 0 0 1-.3-.1M50 97.1h-.1a.32 .32 0 0 0 .2 .4 .32 .32 0 0 0 .4-.3 .2 .2 0 0 0-.2-.2 .2 .2 0 0 0-.2 .2 .2 .2 0 0 0 .2 .2M50.2 98.8v-.4h-.3v.4h.6M50.5 97.7v.4l-.5-.4-.1 .3 .1 .1M50.5 98.4l-.3 .2M50.6 86.2l-.1-.3-.2-.1v.4h.6M50.9 85.1v.5l-.5-.5-.1 .3 .1 .1M50.9 84.7h-.6l.1 .2M50.9 85.8l-.3 .2M51.4 100v.3h.3a.23 .23 0 0 1 0-.3 .23 .23 0 0 1 .3 0 .23 .23 0 0 1-.1 .4M35.6 116.1h.4v-.2l-.4-.1v.7"/>
<path d="M35.8 116.1l.2 .4M36.3 116l.1-.2v.7M41.4 116.1h.4v-.2l-.4-.1v.7M41.6 116.1l.3 .4M42.1 101.5l-.1-.4h-.2l-.1 .4h.7M42.2 116l.1-.2 .2 .2-.4 .5h.5M42.4 100.4v.4l-.5-.4-.2 .3 .2 .1M42.4 101.1l-.3 .2M46 105.4l.4-.1v-.2l-.4-.1v.7M46.2 105.4l.3 .3M46.8 105h.3l-.2 .3a.22 .22 0 0 1 .2 .3 .22 .22 0 0 1-.4 0M47.5 105h.3l-.2 .3a.22 .22 0 0 1 .2 .3 .22 .22 0 0 1-.4 0"/>
<path d="M51.7 101.8v-.4h-.2l-.1 .4h.7M52.1 100.6v.5l-.6-.4-.1 .2 .2 .1M52.1 101.3l-.4 .2M52.1 116h.4v-.2l-.4-.1v.7M52.3 116l.2 .4M53.2 115.8l-.1-.1a.32 .32 0 0 0-.3 .3 .32 .32 0 0 0 .2 .4 .2 .2 0 0 0 .2-.2 .2 .2 0 0 0-.2-.2 .2 .2 0 0 0-.2 .1M55.3 116h.4v-.2l-.4-.1v.7M55.5 116l.3 .4M56.1 115.7h.3l-.2 .3a.22 .22 0 0 1 .2 .3 .22 .22 0 0 1-.4-.1M57.1 115.8v-.1a.32 .32 0 0 0-.4 .3 .32 .32 0 0 0 .2 .4 .2 .2 0 0 0 .2-.2 .2 .2 0 0 0-.2-.2 .2 .2 0 0 0-.2 .1"/>
<circle cx="51.6" cy="59" r=".22"/>
<circle cx="50" cy="62.2" r=".22"/>
</g>
<g font-size="1.2" fill="#fff">
<text x="46" y="17.2">C22</text>
<text x="81.3" y="19.1">U41</text>
<text x="81.1" y="27.7">U42</text>
<text x="40.6" y="32">U14</text>
<text x="59.5" y="32.6" transform="rotate(-90 59.5 32.6)">C24</text>
<text x="65.5" y="31.5" transform="rotate(-90 65.5 31.5)">D12</text>
<text x="36.9" y="39.3">F1</text>
<text x="81.2" y="36.2">U40</text>
<text x="20.9" y="45.6">C23</text>
<text x="35.6" y="44.8">U33</text>
<text x="53.8" y="42.4">Q17</text>
<text x="5.2" y="51.5">D10</text>
<text x="48.7" y="53.1">C25</text>
<text x="48.7" y="51.3">C26</text>
<text x="36.7" y="56.8" transform="rotate(-90 36.7 56.8)">M1</text>
<text x="46.7" y="58.7" transform="rotate(-90 46.7 58.7)">U31</text>
<text x="50.3" y="56">Cvcc1</text>
<text x="53.2" y="57.9">Cvdda1</text>
<text x="62.7" y="59.5" transform="rotate(-90 62.7 59.5)">M2</text>
<text x="7.2" y="63.5">D11</text>
<text x="53.5" y="62.2">Ccomp2</text>
<text x="53.5" y="60">Ccomp3</text>
<text x="79.4" y="60.4">U4</text>
<text x="34.5" y="66" transform="rotate(-90 34.5 66)">Cout1</text>
<text x="37.2" y="66.1" transform="rotate(-90 37.2 66.1)">Cout4</text>
<text x="39.9" y="66.2" transform="rotate(-90 39.9 66.2)">Cout5</text>
<text x="42.6" y="66.2" transform="rotate(-90 42.6 66.2)">Cout3</text>
<text x="47.9" y="66.6">Rsense1</text>
<text x="61.8" y="68.7" transform="rotate(-90 61.8 68.7)">L1</text>
<text x="79.1" y="68.9">U15</text>
<text x="34.1" y="72.9">C43</text>
<text x="40.1" y="73.5">U37</text>
<text x="45" y="74.1">C44</text>
<text x="45" y="72.2">C42</text>
<text x="51.5" y="73.6">C5</text>
<text x="79.2" y="77.3">U16</text>
<text x="47.5" y="80.3" transform="rotate(-90 47.5 80.3)">Q14</text>
<text x="58.5" y="80.4" transform="rotate(-90 58.5 80.4)">U22</text>
<text x="34.1" y="86.6" transform="rotate(-90 34.1 86.6)">USB1</text>
<text x="41.1" y="86.2">TV1</text>
<text x="46" y="85.1">U26</text>
<text x="76.5" y="84">D7</text>
<text x="37.6" y="93.8">C49</text>
<text x="41" y="91.3">U36</text>
<text x="51.7" y="91.4">C6</text>
<text x="62.9" y="92.2">L3</text>
<text x="76.9" y="91.8" transform="rotate(-90 76.9 91.8)">C46</text>
<text x="81.7" y="94.8">C48</text>
<text x="34.8" y="96.7" transform="rotate(-90 34.8 96.7)">C4</text>
<text x="37.9" y="96.7" transform="rotate(-90 37.9 96.7)">C3</text>
<text x="40.3" y="97.1" transform="rotate(-90 40.3 97.1)">C50</text>
<text x="42.7" y="97.2" transform="rotate(-90 42.7 97.2)">U38</text>
<text x="47.3" y="101.6">U29</text>
<text x="49.3" y="99" transform="rotate(-90 49.3 99)">C38</text>
<text x="61.5" y="100.7">U23</text>
<text x="76.9" y="100.5" transform="rotate(-90 76.9 100.5)">C45</text>
<text x="81.7" y="96.6">C47</text>
<text x="92.3" y="101" transform="rotate(-90 92.3 101)">D8</text>
<text x="101.9" y="101.3">U6</text>
<text x="116.8" y="101.2" transform="rotate(-90 116.8 101.2)">D9</text>
<text x="125.7" y="101.7">U10</text>
<text x="37.1" y="107.6" transform="rotate(-90 37.1 107.6)">REG_3.3V1</text>
<text x="43.2" y="106.4" transform="rotate(-90 43.2 106.4)">LED1</text>
<text x="46.8" y="102.5" transform="rotate(-90 46.8 102.5)">C32</text>
<text x="47.5" y="103.7">C33</text>
<text x="54.4" y="105.9">SW3</text>
<text x="62" y="105.8">C39</text>
<text x="86.4" y="106" transform="rotate(-90 86.4 106)">C7</text>
<text x="46.1" y="112">C52</text>
<text x="53.1" y="112.3" transform="rotate(-90 53.1 112.3)">C54</text>
<text x="55.2" y="112.3" transform="rotate(-90 55.2 112.3)">C55</text>
<text x="69.4" y="110.1">U2</text>
<text x="76.8" y="109.3">C34</text>
<text x="76.9" y="112.6">C37</text>
<text x="77.2" y="111">C2</text>
<text x="83" y="108.1" transform="rotate(-90 83 108.1)">U34</text>
<text x="86.4" y="109.9" transform="rotate(-90 86.4 109.9)">C36</text>
<text x="101.7" y="109.9">U19</text>
<text x="125.7" y="110">U17</text>
<text x="56.4" y="119.2">H2</text>
<text x="75.2" y="119.6">U35</text>
<text x="76.9" y="114.1">C35</text>
<text x="89.6" y="119.6" transform="rotate(-90 89.6 119.6)">U1</text>
<text x="101.5" y="118.6">U20</text>
<text x="125.8" y="118.5">U18</text>
<text x="37.9" y="120.4">SW2</text>
<text x="69.4" y="120.4">C12</text>
</g>
<g font-size="1.1" fill="#fff">
<text x="29.3" y="17.4">R27</text>
<text x="50" y="59.5">Rcomp1</text>
<text x="50.2" y="57.8">Rvvda1</text>
<text x="42" y="60.6" transform="rotate(-90 42 60.6)">Rpg1Cboot1</text>
<text x="50.5" y="63.8" transform="rotate(-90 50.5 63.8)">Rconfig1</text>
<text x="52.2" y="62.3" transform="rotate(-90 52.2 62.3)">Rt1</text>
<text x="34.3" y="71.4">R16</text>
<text x="34.5" y="69.6">R41</text>
<text x="37.5" y="69.6">R39</text>
<text x="40.5" y="69.6">R40</text>
<text x="34.3" y="74.2">R14</text>
<text x="36.4" y="76.9" transform="rotate(-90 36.4 76.9)">R45</text>
<text x="38" y="77.3">R46</text>
<text x="38" y="78.7">R42</text>
<text x="39.4" y="83.9" transform="rotate(-90 39.4 83.9)">R35</text>
<text x="41.9" y="78.5" transform="rotate(-90 41.9 78.5)">R43</text>
<text x="39.4" y="89.4" transform="rotate(-90 39.4 89.4)">R34</text>
<text x="41.1" y="88.9">R48</text>
<text x="45.8" y="88.8">R5</text>
<text x="51.2" y="86.3" transform="rotate(-90 51.2 86.3)">R21</text>
<text x="41.2" y="93.8">R49</text>
<text x="45.5" y="91">R47</text>
<text x="42.7" y="101.6" transform="rotate(-90 42.7 101.6)">R22</text>
<text x="45.1" y="96.9" transform="rotate(-90 45.1 96.9)">R50</text>
<text x="50.8" y="98.9" transform="rotate(-90 50.8 98.9)">R26</text>
<text x="52.3" y="101.8" transform="rotate(-90 52.3 101.8)">R25</text>
<text x="46" y="106">R33</text>
<text x="35.5" y="116.8">R1</text>
<text x="41.4" y="116.8">R2</text>
<text x="52.1" y="116.6">R6</text>
<text x="55.3" y="116.6">R36</text>
</g>
</svg>
